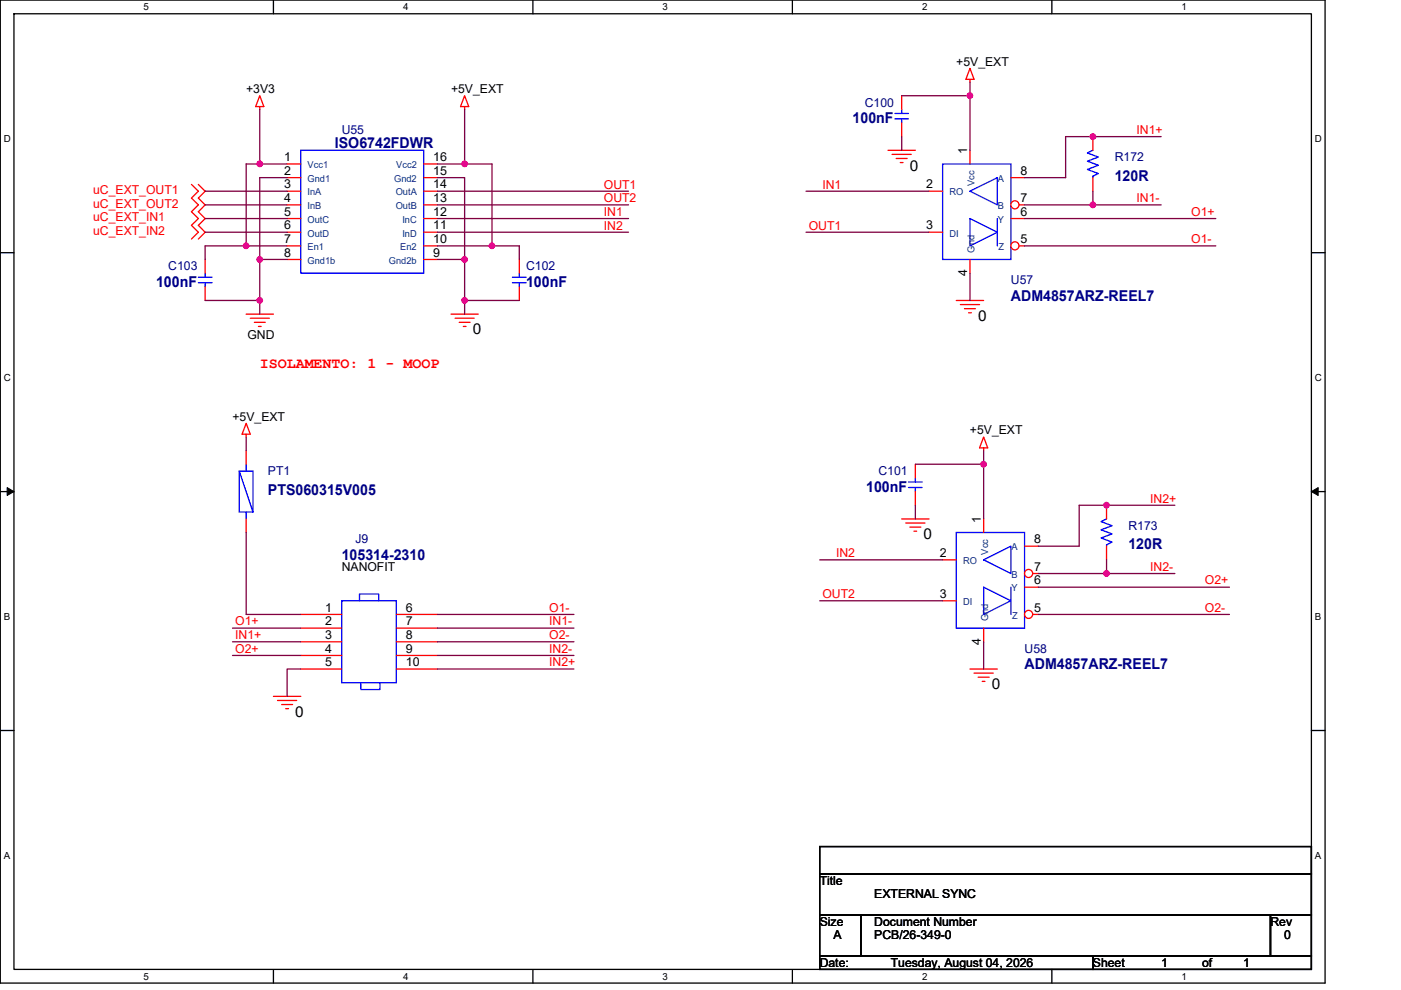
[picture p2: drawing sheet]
<svg xmlns="http://www.w3.org/2000/svg" width="297mm" height="210mm" viewBox="0 0 297 210" stroke-linecap="round" stroke-linejoin="round" font-family="sans-serif">
<path d="M.1 0h280.8v208.5h-280.8zM3 2.9h275v202.7h-275z" fill="none" stroke="#000" stroke-width=".28"/>
<g fill="#fff">
<path d="M30.5 .3h1.1v2.3h-1.1z"/>
<path d="M30.5 205.9h1.1v2.3h-1.1z"/>
</g>
<path d="M58 0v2.9M58 205.6v2.9" fill="none" stroke="#000" stroke-width=".28"/>
<g fill="#fff">
<path d="M85.5 .3h1.1v2.3h-1.1z"/>
<path d="M85.5 205.9h1.1v2.3h-1.1z"/>
</g>
<path d="M113 0v2.9M113 205.6v2.9" fill="none" stroke="#000" stroke-width=".28"/>
<g fill="#fff">
<path d="M140.5 .3h1.1v2.3h-1.1z"/>
<path d="M140.5 205.9h1.1v2.3h-1.1z"/>
</g>
<path d="M168 0v2.9M168 205.6v2.9" fill="none" stroke="#000" stroke-width=".28"/>
<g fill="#fff">
<path d="M195.5 .3h1.2v2.3h-1.2z"/>
<path d="M195.5 205.9h1.2v2.3h-1.2z"/>
</g>
<path d="M223 0v2.9M223 205.6v2.9" fill="none" stroke="#000" stroke-width=".28"/>
<g fill="#fff">
<path d="M250.5 .3h1.2v2.3h-1.2z"/>
<path d="M250.5 205.9h1.2v2.3h-1.2z"/>
<path d="M.8 28.3h1.5v2.3h-1.5z"/>
<path d="M278.8 28.3h1.5v2.3h-1.5z"/>
<path d="M.8 78.9h1.5v2.3h-1.5z"/>
<path d="M278.8 78.9h1.5v2.3h-1.5z"/>
</g>
<path d="M.1 53.6h2.9M278 53.6h2.9" fill="none" stroke="#000" stroke-width=".28"/>
<g fill="#fff">
<path d="M.8 129.6h1.4v2.3h-1.4z"/>
<path d="M278.8 129.6h1.4v2.3h-1.4z"/>
</g>
<path d="M.1 104.3h2.9M278 104.3h2.9" fill="none" stroke="#000" stroke-width=".28"/>
<path d="M1.5 103.4l1.5 .9-1.5 .8zM278 104.3l1.5-.9v1.7z" fill="#000" stroke="#000" stroke-width=".21"/>
<g fill="#fff">
<path d="M.8 180.3h1.4v2.3h-1.4z"/>
<path d="M278.8 180.3h1.4v2.3h-1.4z"/>
</g>
<path d="M.1 154.9h2.9M278 154.9h2.9M173.8 179.6h104.2v5.7h-104.2zM173.8 194h8.7v8.7h-8.7zM173.8 185.3h104.2v8.7h-104.2zM182.5 194h86.9v8.7h-86.9zM269.4 194h8.6v8.7h-8.6zM173.8 202.7h57.9v2.9h-57.9zM231.7 202.7h46.3v2.9h-46.3z" fill="none" stroke="#000" stroke-width=".28"/>
<g fill="none" stroke="#f00" stroke-width=".28">
<path d="M205.7 14.5l.8 2.3h-1.7zM205.7 16.8v.6M40.6 39.1l1.5 1.5-1.5 1.4 1.5 1.5-1.5 1.4 1.5 1.5-1.5 1.4 1.5 1.5-1.5 1.4M42.1 39.1l1.4 1.5-1.4 1.4 1.4 1.5-1.4 1.4 1.4 1.5-1.4 1.4 1.4 1.5-1.4 1.4M55.1 20.3l.8 2.3h-1.7zM55.1 22.6v.6M98.5 22.6v.6M98.5 20.3l.9 2.3h-1.8zM188.3 31.9h5.8M189.1 32.7h4.1M190 33.6h2.3M190.9 34.5h.6"/>
<path d="M52.2 66.6h5.8M53.1 67.5h4M53.9 68.4h2.3M54.8 69.2h.6M95.6 66.6h5.8M96.5 67.5h4M97.4 68.4h2.3M98.2 69.2h.6M202.8 63.7h5.8M203.6 64.6h4.1M204.5 65.5h2.3M205.4 66.3h.5"/>
<path d="M52.2 89.8l.9 2.3h-1.8zM52.2 92.1v.6M52.2 95.6v2.9M208.6 92.7l.8 2.3h-1.7zM208.6 95v.6M52.2 110.1v2.8M191.2 110.1h5.8M192 110.9h4.1M192.9 111.8h2.3M193.8 112.7h.5M199.9 118.7h2.9M208.6 110.1v2.8"/>
<path d="M199.9 127.4h2.9M208.6 133.2v2.9M58 147.7h5.8M58.8 148.6h4.1M59.7 149.4h2.3M60.6 150.3h.6M205.7 141.9h5.8M206.5 142.8h4.1M207.4 143.6h2.3M208.3 144.5h.5"/>
</g>
<path d="M50.7 99.9h2.9v8.7h-2.9zM50.7 99.9l2.9 8.7M52.2 98.5v1.4M52.2 108.6v1.5M202.8 112.9h14.4v20.3h-14.4zM208.6 118.7l5.7-2.9v5.8zM208.6 124.5l5.7 2.9-5.7 2.9zM214.3 124.5v5.8" fill="none" stroke="#00f" stroke-width=".28"/>
<circle cx="218.1" cy="130.3" r=".86" fill="#fff" stroke="#f00" stroke-width=".28"/>
<path d="M217.2 124.5h2.9M219 130.3h1.1" fill="none" stroke="#f00" stroke-width=".28"/>
<circle cx="218.1" cy="121.6" r=".86" fill="#fff" stroke="#f00" stroke-width=".28"/>
<g fill="none" stroke="#f00" stroke-width=".28">
<path d="M205.7 31.9v2.9M43.5 55v2.9M110.1 55v2.9M197 40.6h2.9M197 49.3h2.9M205.7 55v2.9M43.5 60.8v2.9M110.1 60.8v2.9M217.2 115.8h2.9M234.6 107.2v2.9M234.6 115.8v2.9M63.8 133.2h8.7"/>
<path d="M63.8 139h8.7M63.8 130.3h8.7M63.8 136.1h8.7M84 130.3h8.7M84 136.1h8.7M84 133.2h8.7M84 139h8.7M219 121.6h1.1M63.8 141.9h8.7M84 141.9h8.7"/>
</g>
<g fill="none" stroke="#00f" stroke-width=".28">
<path d="M199.9 34.8h14.4v20.2h-14.4zM42.1 60h2.9M42.1 58.8h2.9M43.5 57.9v.9M43.5 60v.8M108.6 60h2.9M108.6 58.8h2.9M110.1 57.9v.9M110.1 60v.8M205.7 40.6l5.8-2.9v5.8zM205.7 46.4l5.8 2.9-5.8 2.9zM211.5 46.4v5.8"/>
<path d="M234.6 110.1l-1.2 .5 2.4 .9-2.4 .9 2.4 .8-2.4 .9 2.4 .9-1.2 .6v.2M72.5 127.4h11.5v17.4h-11.5zM76.2 127.4v-1.4h4.1v1.4M76.5 144.8v1.5h4.1v-1.5"/>
</g>
<circle cx="215.2" cy="52.1" r=".86" fill="#fff" stroke="#f00" stroke-width=".28"/>
<path d="M214.3 46.4h2.9M216.1 52.2h1.1" fill="none" stroke="#f00" stroke-width=".28"/>
<circle cx="215.2" cy="43.4" r=".86" fill="#fff" stroke="#f00" stroke-width=".28"/>
<g fill="none" stroke="#f00" stroke-width=".28">
<path d="M60.9 34.8h2.9M60.9 37.7h2.9M89.8 37.7h2.9M89.8 34.8h2.9M191.2 26.1v2.9M191.2 20.3v2.9M214.3 37.7h2.9M231.7 29v2.9M231.7 37.7v2.9M60.9 40.6h2.9M60.9 43.5h2.9M60.9 46.4h2.9"/>
<path d="M60.9 49.3h2.9M60.9 52.2h2.9M60.9 55h2.9M89.8 55h2.9M89.8 52.2h2.9M89.8 49.3h2.9M89.8 46.4h2.9M89.8 43.5h2.9M89.8 40.6h2.9M216.1 43.5h1.1M194.1 98.5v2.9M194.1 104.3v2.9"/>
</g>
<path d="M63.8 31.9h26v26h-26zM189.7 25.2h2.9M189.7 24.1h2.9M191.2 23.2v.9M191.2 25.2v.9M231.7 31.9l-1.2 .5 2.4 .9-2.4 .9 2.4 .9-2.4 .8 2.4 .9-1.2 .6v.3M192.6 103.4h2.9M192.6 102.2h2.9M194.1 101.4v.8M194.1 103.4v.9" fill="none" stroke="#00f" stroke-width=".28"/>
<g fill="none" stroke="#800040" stroke-width=".28">
<path d="M205.7 17.4v2.9M55.1 34.8h-2.9v17.4h8.7M55.1 23.2v11.6h5.8M60.9 37.7h-5.8v17.3M92.7 34.8h5.8M92.7 37.7h5.8v17.3M98.5 23.2v11.6M98.5 34.8h5.8v17.4M191.2 20.3h14.5M191.2 29v2.9M205.7 20.3v11.6M246.2 29h-20.3v8.7h-8.7"/>
<path d="M43.5 40.6h17.4M43.5 43.5h17.4M43.5 46.4h17.4M43.5 49.3h17.4M52.2 52.2h-8.7v2.8M55.1 55v8.7M55.1 55h5.8M92.7 40.6h40.6M92.7 55h5.8M92.7 52.2h11.6M92.7 43.5h40.6M92.7 46.4h40.6"/>
<path d="M92.7 49.3h40.6M98.5 55v8.7M104.3 52.2h5.8v2.8M170.9 49.3h26.1M170.9 40.6h26.1M205.7 57.9v5.8M217.2 46.4h40.6M217.2 52.2h40.6M217.2 43.5h14.5M231.7 43.5h14.5M231.7 40.6v2.9M43.5 63.7h11.6"/>
<path d="M55.1 63.7v2.9M98.5 63.7v2.9M98.5 63.7h11.6M52.2 92.7v2.9M194.1 98.5h14.5M208.6 95.6v2.9M208.6 98.5v11.6M52.2 112.9v17.4h11.6M173.8 118.7h26.1M194.1 107.2v2.9M234.6 118.7v2.9M249.1 107.2h-20.3v8.6h-8.7"/>
<path d="M49.3 136.1h14.5M49.3 133.2h14.5M49.3 139h14.5M92.7 133.2h29M92.7 130.3h29M92.7 139h29M92.7 136.1h29M173.8 127.4h26.1M208.6 136.1v5.8M220.1 124.5h40.6M220.1 130.3h40.6M220.1 121.6h14.5"/>
<path d="M234.6 121.6h14.5M63.8 141.9h-2.9v5.8M92.7 141.9h29"/>
</g>
<g fill="#f0f" stroke="#f0f" stroke-width=".28">
<circle cx="205.6" cy="20.3" r=".57"/>
<circle cx="231.7" cy="29" r=".57"/>
<circle cx="231.7" cy="43.5" r=".57"/>
<circle cx="208.5" cy="98.5" r=".57"/>
<circle cx="55.1" cy="34.8" r=".57"/>
<circle cx="55.1" cy="55" r=".57"/>
<circle cx="55.1" cy="63.7" r=".57"/>
<circle cx="52.2" cy="52.1" r=".57"/>
<circle cx="98.5" cy="34.8" r=".57"/>
<circle cx="98.5" cy="55" r=".57"/>
<circle cx="104.3" cy="52.1" r=".57"/>
<circle cx="98.5" cy="63.7" r=".57"/>
<circle cx="234.6" cy="107.1" r=".57"/>
<circle cx="234.6" cy="121.6" r=".57"/>
</g>
<g font-size="3.2" fill="#000080">
<text x="180.8" y="26.1">100nF</text>
<text x="71" y="31.3">ISO6742FDWR</text>
<text x="236.3" y="38.3">120R</text>
<text x="33.1" y="60.9">100nF</text>
<text x="111.5" y="60.9">100nF</text>
<text x="214.3" y="63.8">ADM4857ARZ-REEL7</text>
<text x="56.8" y="104.9">PTS060315V005</text>
<text x="183.6" y="104.3">100nF</text>
<text x="72.5" y="118.8">105314-2310</text>
<text x="239.2" y="116.5">120R</text>
<text x="217.2" y="142">ADM4857ARZ-REEL7</text>
</g>
<g font-size="3.2">
<text x="192.9" y="36.2">0</text>
<text x="100.2" y="70.9">0</text>
<text x="207.4" y="68">0</text>
<text x="195.8" y="114.4">0</text>
<text x="210.3" y="146.2">0</text>
<text x="62.6" y="152">0</text>
</g>
<text font-size="3.2" fill="#f00" x="55.1" y="78">ISOLAMENTO: 1 - MOOP</text>
<g font-size="2.6">
<text x="202.8" y="13.9">+5V_EXT</text>
<text x="52.2" y="19.7">+3V3</text>
<text x="95.6" y="19.7">+5V_EXT</text>
<text x="60.3" y="34.2">1</text>
<text x="91.9" y="34.2">16</text>
<text x="205.1" y="32.7" transform="rotate(-90 205.1 32.7)">1</text>
<text x="60.3" y="37.1">2</text>
<text x="60.3" y="40">3</text>
<text x="91.9" y="40">14</text>
<text x="91.9" y="37.1">15</text>
<text x="196.4" y="40">2</text>
<text x="216.4" y="37.1">8</text>
<text x="60.3" y="42.9">4</text>
<text x="60.3" y="45.8">5</text>
<text x="91.9" y="45.8">12</text>
<text x="91.9" y="42.9">13</text>
<text x="216.4" y="45.8">6</text>
<text x="216.4" y="42.9">7</text>
<text x="60.3" y="48.7">6</text>
<text x="60.3" y="51.6">7</text>
<text x="91.9" y="51.6">10</text>
<text x="91.9" y="48.7">11</text>
<text x="196.4" y="48.7">3</text>
<text x="216.4" y="51.6">5</text>
<text x="60.3" y="54.4">8</text>
<text x="91.9" y="54.4">9</text>
<text x="205.1" y="58.5" transform="rotate(-90 205.1 58.5)">4</text>
<text x="52.5" y="71.8">GND</text>
<text x="49.3" y="89.2">+5V_EXT</text>
<text x="205.7" y="92.1">+5V_EXT</text>
<text x="208" y="110.9" transform="rotate(-90 208 110.9)">1</text>
<text x="199.3" y="118.2">2</text>
<text x="219.3" y="115.3">8</text>
<text x="72.5" y="121.1">NANOFIT</text>
<text x="219.3" y="124">6</text>
<text x="219.3" y="121.1">7</text>
<text x="69" y="129.7">1</text>
<text x="86.1" y="129.7">6</text>
<text x="199.3" y="126.8">3</text>
<text x="219.3" y="129.7">5</text>
<text x="69" y="132.6">2</text>
<text x="69" y="135.5">3</text>
<text x="86.1" y="135.5">8</text>
<text x="86.1" y="132.6">7</text>
<text x="208" y="136.7" transform="rotate(-90 208 136.7)">4</text>
<text x="69" y="138.4">4</text>
<text x="69" y="141.3">5</text>
<text x="86.1" y="141.3">10</text>
<text x="86.1" y="138.4">9</text>
<text x="173.8" y="187.7">Title</text>
<text x="185.4" y="190.6">EXTERNAL SYNC</text>
<text x="173.8" y="196.4">Size</text>
<text x="185.4" y="196.4">Document Number</text>
<text x="269.4" y="196.4">Rev</text>
<text x="176.7" y="199.3">A</text>
<text x="185.4" y="199.3">PCB/26-349-0</text>
<text x="272.2" y="199.3">0</text>
<text x="173.8" y="205">Date:</text>
<text x="188.9" y="205">Tuesday, August 04, 2026</text>
<text x="231.7" y="205">Sheet</text>
<text x="246.2" y="205">1</text>
<text x="254.9" y="205">of</text>
<text x="263.6" y="205">1</text>
</g>
<g font-size="2.6" fill="#000080">
<text x="183.4" y="22.6">C100</text>
<text x="72.5" y="28.4">U55</text>
<text x="236.3" y="34.2">R172</text>
<text x="35.7" y="57.4">C103</text>
<text x="111.5" y="57.4">C102</text>
<text x="214.3" y="60.3">U57</text>
<text x="56.8" y="100.8">PT1</text>
<text x="186.2" y="100.8">C101</text>
<text x="239.2" y="112.4">R173</text>
<text x="75.3" y="115.3">J9</text>
<text x="217.2" y="138.5">U58</text>
</g>
<g font-size="2.6" fill="#f00">
<text x="241" y="28.4">IN1+</text>
<text x="19.7" y="41.1">uC_EXT_OUT1</text>
<text x="128" y="40">OUT1</text>
<text x="174.4" y="40">IN1</text>
<text x="19.7" y="44">uC_EXT_OUT2</text>
<text x="19.7" y="46.9">uC_EXT_IN1</text>
<text x="128" y="42.9">OUT2</text>
<text x="128" y="45.8">IN1</text>
<text x="241" y="42.9">IN1-</text>
<text x="252.6" y="45.8">O1+</text>
<text x="19.7" y="49.8">uC_EXT_IN2</text>
<text x="128" y="48.7">IN2</text>
<text x="171.5" y="48.7">OUT1</text>
<text x="252.6" y="51.6">O1-</text>
<text x="243.9" y="106.6">IN2+</text>
<text x="177.3" y="118.2">IN2</text>
<text x="243.9" y="121.1">IN2-</text>
<text x="255.5" y="124">O2+</text>
<text x="116.5" y="129.8">O1-</text>
<text x="174.4" y="126.9">OUT2</text>
<text x="255.5" y="129.8">O2-</text>
<text x="49.9" y="135.6">IN1+</text>
<text x="49.9" y="132.7">O1+</text>
<text x="116.5" y="132.7">IN1-</text>
<text x="116.5" y="135.6">O2-</text>
<text x="49.9" y="138.5">O2+</text>
<text x="116.5" y="141.3">IN2+</text>
<text x="116.5" y="138.5">IN2-</text>
</g>
<g font-size="2.1">
<text x="30.5" y="2.2">5</text>
<text x="85.5" y="2.2">4</text>
<text x="140.5" y="2.2">3</text>
<text x="195.5" y="2.2">2</text>
<text x="250.5" y="2.2">1</text>
<text x=".8" y="30.1">D</text>
<text x="278.8" y="30.1">D</text>
<text x=".8" y="80.8">C</text>
<text x="278.8" y="80.8">C</text>
<text x=".8" y="131.4">B</text>
<text x="278.8" y="131.4">B</text>
<text x=".8" y="182.1">A</text>
<text x="278.8" y="182.1">A</text>
<text x="30.5" y="207.8">5</text>
<text x="85.5" y="207.8">4</text>
<text x="140.5" y="207.8">3</text>
<text x="195.5" y="207.8">2</text>
<text x="250.5" y="207.8">1</text>
</g>
<g font-size="2" fill="#004080">
<text x="65.2" y="35.7">Vcc1</text>
<text x="84" y="35.7">Vcc2</text>
<text x="65.2" y="38.6">Gnd1</text>
<text x="65.2" y="41.5">InA</text>
<text x="83.6" y="38.6">Gnd2</text>
<text x="83.9" y="41.5">OutA</text>
<text x="201.3" y="41.5">RO</text>
<text x="206.6" y="39.5" transform="rotate(-90 206.6 39.5)">Vcc</text>
<text x="211.6" y="38.6">A</text>
<text x="65.2" y="44.4">InB</text>
<text x="65.2" y="47.3">OutC</text>
<text x="83.9" y="44.4">OutB</text>
<text x="85.3" y="47.3">InC</text>
<text x="211.6" y="47.3">Y</text>
<text x="211.6" y="44.4">B</text>
<text x="65.2" y="50.2">OutD</text>
<text x="65.2" y="53.1">En1</text>
<text x="84.9" y="53.1">En2</text>
<text x="85.3" y="50.2">InD</text>
<text x="201.3" y="50.2">DI</text>
<text x="206.6" y="53.6" transform="rotate(-90 206.6 53.6)">Gnd</text>
<text x="211.7" y="53.1">Z</text>
<text x="65.2" y="55.9">Gnd1b</text>
<text x="82.5" y="55.9">Gnd2b</text>
<text x="204.2" y="119.7">RO</text>
<text x="209.5" y="117.6" transform="rotate(-90 209.5 117.6)">Vcc</text>
<text x="214.5" y="116.8">A</text>
<text x="214.5" y="125.5">Y</text>
<text x="214.5" y="122.6">B</text>
<text x="204.2" y="128.3">DI</text>
<text x="209.5" y="131.8" transform="rotate(-90 209.5 131.8)">Gnd</text>
<text x="214.6" y="131.2">Z</text>
</g>
</svg>
